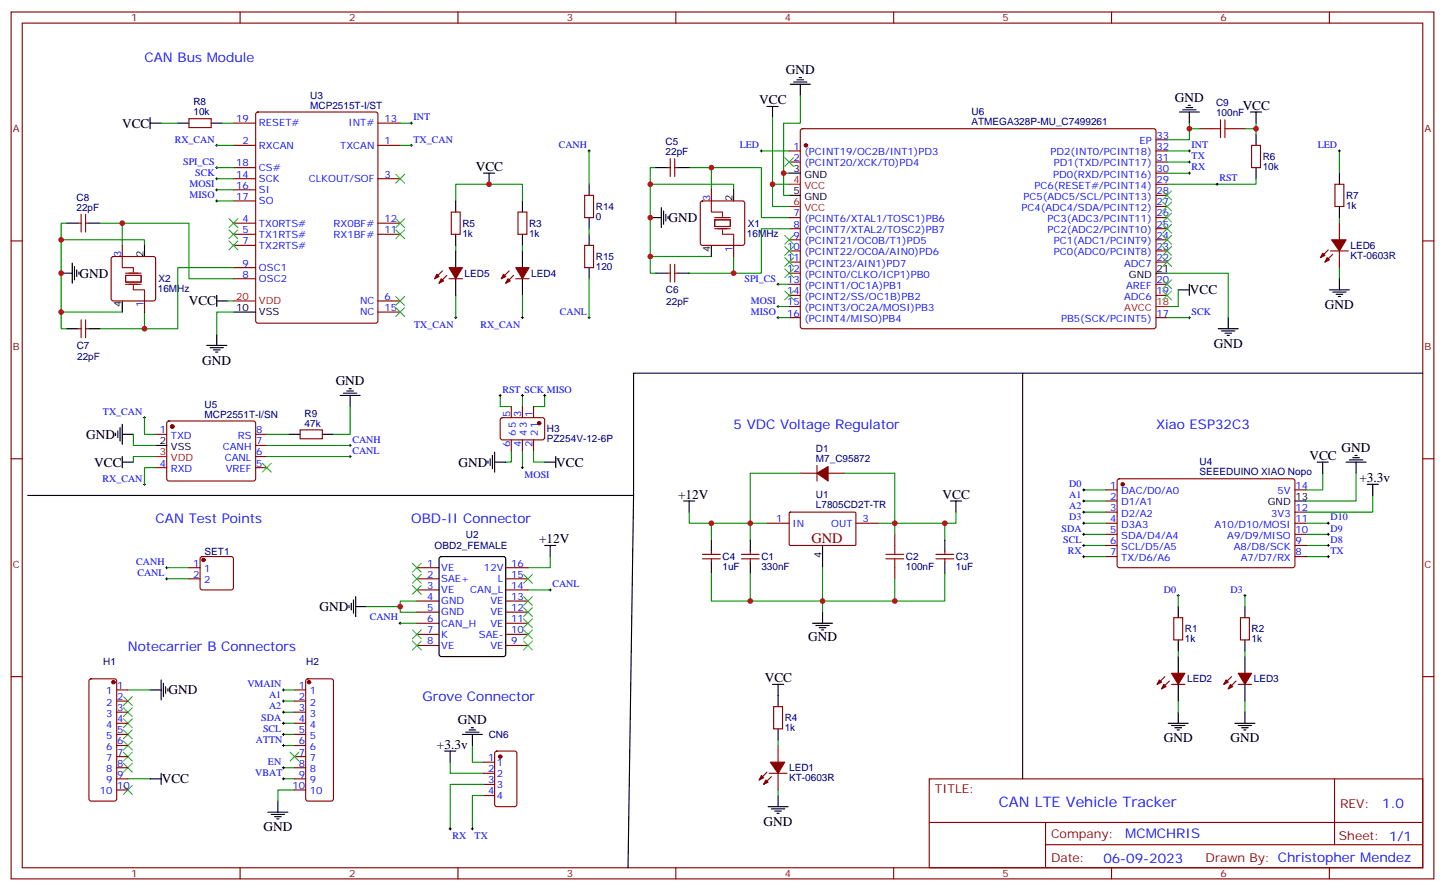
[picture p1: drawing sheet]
<svg xmlns="http://www.w3.org/2000/svg" width="459mm" height="283mm" viewBox="0 0 459 283" stroke-linecap="round" stroke-linejoin="round" font-family="sans-serif">
<g fill="none" stroke="#870000" stroke-width=".35">
<path d="M3.5 3.8h451.6v275.2h-451.6zM7.1 7.3h444.5v268.1h-444.5zM76.2 3.8v3.5M145.3 3.8v3.5M214.5 3.8v3.5M283.6 3.8v3.5M352.8 3.8v3.5M421.9 3.8v3.5M60 37.7h7v2.8h-7zM74.1 39.1h7M81.4 35.8l.4-.2h37.4l.7 .4v65.9l-.4 .6-37.7 .1-.6-.5-.1-65.8zM119.9 39.1h7.1"/>
<path d="M74.1 46.1h7M74.1 56.7h7M74.1 53.2h7M119.9 46.1h7.1M119.9 56.7h7.1M211.7 53.2h1M212.7 50.4v5.6M214.1 53.2h1.1M214.1 50.4v5.6M250.5 47.9h3.5M250.5 51.4h3.5M254.2 41.1l.5-.2h111.8l.4 .7-.1 62.3-.6 .5-111.8-.1-.4-.7v-62z"/>
<path d="M366.9 47.9h3.5M366.9 51.4h3.5M366.9 58.5h3.5M366.9 55h3.5M366.9 44.4h3.5M381 40.9h3.5M391.6 40.9h3.5M397.2 46.1h2.8v7.1h-2.8zM423.7 58.5h2.8v7h-2.8zM3.5 76.5h3.6M24.7 70.8h1.1M25.8 68v5.7"/>
<path d="M27.2 70.8h1M27.2 68v5.7M38.8 77.9v3.5M74.1 70.8h7M74.1 74.4h7M74.1 77.9h7M74.1 60.3h7M74.1 63.8h7M119.9 70.8h7.1M119.9 74.4h7.1M143.2 67.3h2.8v7.1h-2.8zM164.4 67.3h2.8v7.1h-2.8z"/>
<path d="M185.6 62h2.8v7.1h-2.8zM185.6 77.9h2.8v7h-2.8zM222.5 64l.5-.2h12.7l.5 .2 .2 .5v12.7l-.3 .5-.4 .2h-12.7l-.5-.2-.3-.5v-12.7zM225.8 60.3v3.5M232.8 77.9v3.5M250.5 69.1h3.5M250.5 72.6h3.5M250.5 76.1h3.5M250.5 79.7h3.5M366.9 69.1h3.5M366.9 72.6h3.5M366.9 76.1h3.5"/>
<path d="M366.9 79.7h3.5M366.9 65.5h3.5M366.9 62h3.5M421.6 79.3l-2.5 2.5M422.3 79.7h5.6M425.1 70.8v5.3M425.1 79.7v5.2M451.6 76.5h3.5M35.5 81.6l.5-.2h12.7l.5 .2 .2 .5v12.7l-.2 .5-.5 .2h-12.7l-.5-.2-.2-.5v-12.7zM45.9 95.5v3.6M74.1 88.5h7M74.1 84.9h7"/>
<path d="M119.9 95.5h7.1M119.9 99.1h7.1M140.4 86l-2.5 2.5M141.8 87.4l-2.5 2.5M142.5 88.5h4.3M161.6 86l-2.5 2.5M163 87.4l-2.5 2.5M163.7 88.5h4.2M211.7 86.7h1M212.7 83.9v5.6M214.1 86.7h1.1M214.1 83.9v5.6"/>
<path d="M250.5 83.2h3.5M250.5 86.7h3.5M250.5 90.2h3.5M250.5 93.8h3.5M250.5 97.3h3.5M366.9 83.2h3.5M366.9 90.2h3.5M366.9 93.8h3.5M423 80.7l-2.5 2.5M24.7 104.4h1.1M25.8 101.5v5.7M27.2 101.5v5.7"/>
<path d="M27.2 104.4h1M250.5 100.8h3.5M366.9 100.8h3.5M49.4 137.9h3.5M53.2 133.8l.4-.2 27.1 .1 .4 .6v18l-.7 .4-27.1-.1-.4-.6v-17.7zM81.1 137.9h3.6M95.2 136.5h7.1v2.8h-7.1zM159 132.8l.5-.2h12.9l.5 .7-.1 5.9-.6 .4h-13l-.5-.7v-5.6zM162.3 129v3.6M162.3 139.6v3.6M165.8 129v3.6M165.8 139.6v3.6"/>
<path d="M169.3 129v3.6M169.3 139.6v3.6M3.5 145.6h3.6M49.4 148.4h3.5M81.1 148.4h3.6M81.1 144.9h3.6M81.1 141.4h3.6M254 150.2h5.3M259.3 147.7v5M262.8 150.2h5.3M351 155.5h3.5M351 159h3.5"/>
<path d="M354.8 152.2l.4-.2h55.4l.4 .7-.1 27.1-.6 .4-55.3-.1-.5-.6v-26.8zM411 155.5h3.5M451.6 145.6h3.5M63.7 176.9l.5-.2h9.2l.5 .2 .2 .5v9.1l-.3 .5-.4 .3h-9.2l-.5-.3-.2-.5v-9.1zM223 177.4h5.6M223 176h5.6M225.8 174.9v1.1M225.8 177.4v1M235.3 177.4h5.6M235.3 176h5.6M238.1 174.9v1.1M238.1 177.4v1"/>
<path d="M243.4 166.1h7.1M250.5 162.7l.3-.1h20.7l.1 .3v10.1l-.3 .1h-20.7l-.1-.3zM271.6 166.1h7.1M284 169.6v3.5M297 177.4h5.7M297 176h5.7M299.9 174.9v1.1M299.9 177.4v1M351 162.6h3.5M351 166.1h3.5M351 169.6h3.5M351 173.1h3.5"/>
<path d="M351 176.7h3.5M411 162.6h3.5M411 166.1h3.5M411 169.6h3.5M411 173.1h3.5M411 176.7h3.5M60 180.2h3.5M60 183.7h3.5M132.3 180.2h7M132.3 183.7h7M132.3 187.3h7M132.3 190.8h7"/>
<path d="M132.3 194.3h7M132.3 197.8h7M160.5 180.2h7.1M160.5 183.7h7.1M160.5 187.3h7.1M160.5 190.8h7.1M160.5 194.3h7.1M160.5 197.8h7.1M284 180.2v3.5M372.5 196.1h2.9v7h-2.9zM393.7 196.1h2.8v7h-2.8zM3.5 214.8h3.6"/>
<path d="M28.5 215.7l.4-.2h7.4l.7 .4v37.7l-.2 .5-.5 .2h-7.4l-.5-.3-.2-.4v-37.4zM37 219h3.6M93.5 219h3.5M97.2 215.7l.5-.2h7.4l.7 .4v37.7l-.2 .5-.5 .2h-7.4l-.5-.3-.2-.4v-37.4zM132.3 201.4h7M132.3 204.9h7M160.5 201.4h7.1M160.5 204.9h7.1M369.7 214.8l-2.5 2.4M371.1 216.2l-2.4 2.5M371.8 217.2h4.3M390.9 214.8l-2.5 2.4"/>
<path d="M392.3 216.2l-2.5 2.5M393 217.2h4.2M451.6 214.8h3.5M37 222.5h3.6M37 226.1h3.6M37 229.6h3.6M37 233.1h3.6M37 236.6h3.6M93.5 222.5h3.5M93.5 226.1h3.5M93.5 229.6h3.5M93.5 233.1h3.5"/>
<path d="M93.5 236.6h3.5M157.2 238.6l.5-.2h5.6l.7 .4v16.5l-.4 .7h-5.9l-.7-.4v-16.5zM245.5 224.3h2.9v7.1h-2.9zM246.9 236.6v5.3M37 240.2h3.6M37 243.7h3.6M37 247.2h3.6M37 250.8h3.6M93.5 240.2h3.5M93.5 243.7h3.5M93.5 247.2h3.5M93.5 250.8h3.5"/>
<path d="M153.5 241.9h3.5M153.5 245.5h3.5M153.5 249h3.5M153.5 252.5h3.5M243.4 245.1l-2.5 2.5M244.1 245.5h5.7M244.8 246.5l-2.4 2.5M246.9 245.5v5.3M294.9 247.2h156.7v28.2h-156.7zM423.5 247.3l.1 20.8M76.2 275.4v3.6M145.3 275.4v3.6"/>
<path d="M214.5 275.4v3.6M283.6 275.4v3.6M295 261.1h156.4M331.8 268.1h119.6M331.8 261.1v14.1M352.8 275.4v3.6M421.9 275.4v3.6"/>
</g>
<g fill="none" stroke="#3c3" stroke-width=".35">
<path d="M125.6 55.3l2.8 2.8M128.4 55.3l-2.8 2.8M249.1 50l2.8 2.8M251.9 50l-2.8 2.8M72.7 69.4l2.8 2.8M72.7 73l2.8 2.8M72.7 76.5l2.8 2.8M75.5 69.4l-2.8 2.8M75.5 73l-2.8 2.8M75.5 76.5l-2.8 2.8M125.6 69.4l2.8 2.8M125.6 73l2.8 2.8"/>
<path d="M128.4 69.4l-2.8 2.8M128.4 73l-2.8 2.8M249.1 78.2l2.8 2.9M249.1 74.7l2.8 2.8M251.9 78.2l-2.8 2.9M251.9 74.7l-2.8 2.8M369 60.6l2.8 2.8M369 64.1l2.8 2.9M369 67.7l2.8 2.8M369 71.2l2.8 2.8M369 74.7l2.8 2.8M369 78.2l2.8 2.9"/>
<path d="M371.8 60.6l-2.8 2.8M371.8 64.1l-2.8 2.9M371.8 67.7l-2.8 2.8M371.8 71.2l-2.8 2.8M371.8 74.7l-2.8 2.8M371.8 78.2l-2.8 2.9M125.6 94.1l2.8 2.8M125.6 97.6l2.8 2.9M128.4 94.1l-2.8 2.8M128.4 97.6l-2.8 2.9M249.1 92.4l2.8 2.8M249.1 85.3l2.8 2.8"/>
<path d="M249.1 81.8l2.8 2.8M251.9 92.4l-2.8 2.8M251.9 85.3l-2.8 2.8M251.9 81.8l-2.8 2.8M369 81.8l2.8 2.8M369 88.8l2.8 2.9M369 92.4l2.8 2.8M371.8 81.8l-2.8 2.8M371.8 88.8l-2.8 2.9M371.8 92.4l-2.8 2.8M83.3 147l2.8 2.9M86.1 147l-2.8 2.9"/>
<path d="M130.9 178.8l2.8 2.8M133.7 178.8l-2.8 2.8M130.9 200l2.8 2.8M130.9 185.8l2.8 2.9M130.9 182.3l2.8 2.8M133.7 200l-2.8 2.8M133.7 185.8l-2.8 2.9M133.7 182.3l-2.8 2.8M166.2 182.3l2.8 2.8M166.2 189.4l2.8 2.8M166.2 192.9l2.8 2.8M166.2 196.4l2.8 2.8"/>
<path d="M166.2 200l2.8 2.8M169 182.3l-2.8 2.8M169 189.4l-2.8 2.8M169 192.9l-2.8 2.8M169 196.4l-2.8 2.8M169 200l-2.8 2.8M130.9 203.5l2.8 2.8M133.7 203.5l-2.8 2.8M166.2 203.5l2.8 2.8M169 203.5l-2.8 2.8M39.2 238.8l2.8 2.8M39.2 235.2l2.8 2.9"/>
<path d="M39.2 231.7l2.8 2.8M39.2 228.2l2.8 2.8M39.2 224.6l2.8 2.9M39.2 221.1l2.8 2.8M42 238.8l-2.8 2.8M42 235.2l-2.8 2.9M42 231.7l-2.8 2.8M42 228.2l-2.8 2.8M42 224.6l-2.8 2.9M42 221.1l-2.8 2.8M92.1 238.8l2.8 2.8M94.9 238.8l-2.8 2.8"/>
<path d="M39.2 249.3l2.8 2.9M39.2 242.3l2.8 2.8M42 249.3l-2.8 2.9M42 242.3l-2.8 2.8"/>
</g>
<g fill="none" stroke="#008700" stroke-width=".35">
<path d="M51.2 39.1h5.2M70.6 39.1h3.5M127 39.1h3.5M245.2 37.3v28.2h5.3M254 30.3v8.8h-5.3v15.9M377.5 39.1v5.3h-7.1M398.6 39.1v3.5M68.8 46.1h5.3M68.8 53.2h5.3M68.8 56.7h5.3M127 46.1h3.5M187 47.9v10.6"/>
<path d="M206.4 58.5h26.4v1.8M208.1 53.2h-1.7v33.5h1.7M218.7 53.2h7.1v7.1M225.8 53.2h15.9v15.9h8.8M241.7 47.9h8.8M245.2 58.5h5.3M250.5 55h-1.8v7h1.8M370.4 55h7.1M370.4 51.4h7.1M370.4 47.9h7.1M377.5 40.9h3.5M395.1 40.9h3.5"/>
<path d="M398.6 56.7v1.8h-28.2M425.1 47.9v7.1M19.4 76.1h26.5v1.8M21.2 70.8h-1.8v33.6h1.8M31.7 70.8h7.1v7.1M38.8 70.8h21.2v17.7h14.1M68.8 60.3h5.3M68.8 63.8h5.3M144.6 63.8v-5.3h21.2v5.3M144.6 77.9v1.8M165.8 77.9v1.8M187 72.6v1.8"/>
<path d="M250.5 72.6h-8.8v14.1h-8.9M425.1 69.1v1.7M19.4 99.1h19.4M45.9 99.1v5.3h-14.2M72.3 95.5h1.8M74.1 99.1h-5.3v7M74.1 84.9h-17.7v19.5h-10.5M144.6 93.8v7M165.8 93.8v7M187 88.5v12.3M206.4 81.4h19.4M232.8 81.4v5.3h-14.1"/>
<path d="M246.9 90.2h3.6M246.9 97.3h3.6M370.4 86.7h19.4v14.1M373.9 92v5.3h-3.5M425.1 84.9v3.6M246.9 100.8h3.6M370.4 100.8h7.1M42.3 137.9v3.5h7.1M45.9 132.6v5.3h3.5M84.7 137.9h7M111.1 129v8.9h-5.3M158.7 125.5v3.5h3.6"/>
<path d="M165.8 125.5v3.5M172.9 125.5v3.5h-3.6M49.4 148.4h-3.5v5.3M49.4 144.9h-7.1v1.8M84.7 141.4h26.4M84.7 144.9h26.4M162.3 143.2v3.5h-1.8M165.8 143.2v5.2M169.3 143.2v3.5h3.6M254 150.2h-15.9v15.9h-19.4v-3.5M268.1 150.2h15.9v15.9h19.4v-3.5M344 155.5h7"/>
<path d="M344 159h7M419.8 150.2v5.3h-5.3M430.4 150.2v8.8h-15.9M435.7 157.3v5.3h-21.2M174.6 176.7v3.5h-7M225.8 166.1v5.3M243.4 166.1h-5.3v5.3M278.7 166.1h5.3v3.5M299.9 166.1v5.3M344 176.7h7M344 166.1h7M344 173.1h7"/>
<path d="M344 169.6h7M344 162.6h7M414.5 176.7h7.1M414.5 166.1h7.1M414.5 173.1h7.1M414.5 169.6h7.1M52.9 183.7h7.1M52.9 180.2h7.1M127 192.5v1.8h5.3M127 197.8h5.3M132.3 190.8h-5.3v1.7h-10.6M167.6 187.3h7"/>
<path d="M225.8 182v8.8h12.3M261.1 180.2v10.6h-23v-8.8M284 183.7v7.1h-22.9v3.5M299.9 182v8.8h-15.9M373.9 189v3.5M395.1 189v3.5M40.6 219h7M90 219h3.5M373.9 206.7v1.7M395.1 206.7v1.7M90 229.6h3.5M90 233.1h3.5"/>
<path d="M90 236.6h3.5M90 226.1h3.5M90 222.5h3.5M149.9 236.6v5.3h3.6M246.9 234.9v1.7M373.9 222.5v3.6M395.1 222.5v3.6M40.6 247.2h7M90 247.2h3.5M90 243.7h3.5M93.5 250.8h-5.3v3.5M142.9 241.9v3.6h10.6"/>
<path d="M153.5 252.5h-3.6v10.6M153.5 249h-10.6v14.1M246.9 250.8v1.7"/>
</g>
<g fill="none" stroke="#000" stroke-width=".35">
<path d="M47.6 39.1h3.6M47.6 37.3v3.6M56.4 39.1h3.6M67 39.1h3.6M243.4 33.8h3.5M245.2 33.8v3.5M250.8 26.7h6.4M251.9 26h4.2M252.9 25.3h2.2M253.6 24.6h.8M254 26.7v3.6M374.3 35.6h6.3"/>
<path d="M375.4 34.9h4.2M376.4 34.1h2.1M377.1 33.4h.7M377.5 35.6v3.5M396.9 35.6h3.5M398.6 35.6v3.5M153.5 55h3.5M155.2 55v3.5M187 58.5v3.5M208.1 53.2h3.6M215.2 53.2h3.5M250.5 55h3.5"/>
<path d="M398.6 42.6v3.5M398.6 53.2v3.5M425.1 55v3.5M21.2 70.8h3.5M28.2 70.8h3.5M45.9 77.9v3.5M144.6 63.8v3.5M144.6 74.4v3.5M144.6 79.7v5.2M165.8 63.8v3.5M165.8 74.4v3.5M165.8 79.7v5.2"/>
<path d="M187 69.1v3.5M187 74.4v3.5M206.4 69.1h3.5M209.9 65.9v6.3M210.6 67v4.2M211.3 68v2.1M212 68.7v.7M225.8 77.9v3.5M232.8 60.3v3.5M250.5 62h3.5M425.1 65.5v3.6M19.4 86.7h3.5"/>
<path d="M22.9 83.5v6.4M23.6 84.6v4.2M24.3 85.7v2.1M25 86.4v.7M38.8 95.5v3.6M68.8 93.8v3.5M68.8 95.5h3.5M74.1 99.1h7M144.6 88.5v5.3M165.8 88.5v5.3M187 84.9v3.6M208.1 86.7h3.6"/>
<path d="M215.2 86.7h3.5M366.9 86.7h3.5M373.9 92h3.6M377.5 90.2v3.6M421.9 92h6.4M423 92.7h4.2M424 93.4h2.2M424.7 94.1h.7M425.1 88.5v3.5M21.2 104.4h3.5M28.2 104.4h3.5M65.6 109.6h6.4"/>
<path d="M66.7 110.3h4.2M67.7 111.1h2.1M68.4 111.8h.7M68.8 106.1v3.5M324.6 118.5v128.7M386.6 104.4h6.4M387.7 105.1h4.2M388.8 105.8h2.1M389.5 106.5h.7M389.8 100.8v3.6M451.6 118.5h-250.5v38.8M36.7 137.5v.7"/>
<path d="M37.4 136.8v2.1M38.1 135.7v4.3M38.8 134.7v6.3M38.8 137.9h3.5M91.7 137.9h3.5M102.3 137.9h3.5M107.9 125.5h6.4M109 124.8h4.2M110.1 124.1h2.1M110.8 123.4h.7M111.1 125.5v3.5M8.8 157.3h192.3"/>
<path d="M38.8 146.7h3.5M38.8 144.9v3.5M49.4 141.4h3.5M154.9 146.3v.7M155.6 145.6v2.1M156.3 144.6v4.2M157 146.7h3.5M157 143.5v6.4M172.9 146.7h3.5M176.4 144.9v3.5M201.1 157.3l-1.8 118.1M217 159h3.5"/>
<path d="M218.7 159v3.6M301.6 159h3.6M303.4 159v3.6M411 159h3.5M418 146.7h3.6M419.8 146.7v3.5M427.2 146.7h6.4M428.3 146h4.2M429.3 145.3h2.1M430 144.6h.7M430.4 146.7v3.5M433.9 153.7h3.5"/>
<path d="M435.7 153.7v3.6M139.6 176.9l.5-.2h19.7l.7 .4v30.6l-.4 .7h-20l-.7-.4-.1-30.6zM172.9 173.1h3.5M174.6 173.1v3.6M225.8 171.4v3.5M225.8 178.4v3.6M238.1 171.4v3.5M238.1 178.4v3.6M261.1 173.1v7.1M299.9 171.4v3.5M299.9 178.4v3.6M110.8 192.2v.7"/>
<path d="M111.5 191.5v2.1M112.2 190.4v4.3M112.9 192.5h3.5M112.9 189.4v6.3M257.9 197.8h6.3M258.9 198.5h4.3M260 199.2h2.1M260.7 200h.7M261.1 194.3v3.5M373.9 192.5v3.6M395.1 192.5v3.6M47.6 219h3.6"/>
<path d="M51.2 215.8v6.4M51.9 216.9v4.2M52.6 217.9v2.2M53.3 218.7v.7M245.2 217.2h3.5M246.9 217.2v7.1M373.9 203.1v3.6M373.9 208.4v5.3M373.9 217.2v5.3M395.1 203.1v3.6M395.1 208.4v5.3M395.1 217.2v5.3"/>
<path d="M141.1 238.4h3.5M142.9 238.4v3.5M146.8 233.1h6.3M147.8 232.4h4.2M148.9 231.7h2.1M149.6 231h.7M149.9 233.1v3.5M246.9 231.4v3.5M370.8 229.6h6.3M371.8 230.3h4.3M372.9 231h2.1M373.6 231.7h.7"/>
<path d="M373.9 226.1v3.5M391.9 229.6h6.4M393 230.3h4.2M394.1 231h2.1M394.8 231.7h.7M395.1 226.1v3.5M47.6 247.2h3.6M51.2 245.5v3.5M85 257.8h6.4M86.1 258.5h4.2M87.1 259.2h2.2M87.8 259.9h.7"/>
<path d="M88.2 254.3v3.5M243.8 256h6.3M244.8 256.8h4.3M245.9 257.5h2.1M246.6 258.2h.7M246.9 252.5v3.5"/>
</g>
<g fill="none" stroke="#000" stroke-width=".32">
<path d="M130.2 39.1h.7M130.5 38.7v.7M68.4 46.1h.7M68.4 53.2h.7M68.4 56.7h.7M68.8 45.8v.7M68.8 52.8v.8M68.8 56.4v.7M68.8 59.9v.7M130.2 46.1h.7M130.5 45.8v.7M186.6 47.9h.7"/>
<path d="M187 47.6v.7M241.3 47.9h.7M241.7 47.6v.7M377.1 55h.7M377.1 51.4h.7M377.1 47.9h.7M377.5 47.6v.7M377.5 51.1v.7M377.5 54.6v.7M385.9 58.5h.7M386.3 58.1v.7M424.7 47.9h.7"/>
<path d="M425.1 47.6v.7M68.4 60.3h.7M68.4 63.8h.7M68.8 63.4v.7M246.6 90.2h.7M246.6 97.3h.7M246.9 89.9v.7M246.9 96.9v.7M144.3 100.8h.7M144.6 100.5v.7M165.5 100.8h.7M165.8 100.5v.7"/>
<path d="M186.6 100.8h.7M187 100.5v.7M246.6 100.8h.7M246.9 100.5v.7M377.1 100.8h.7M377.5 100.5v.7M45.5 132.6h.7M45.9 132.2v.7M158.4 125.5h.7M158.7 125.2v.7M165.5 125.5h.7M165.8 125.2v.7"/>
<path d="M172.5 125.5h.7M172.9 125.2v.7M45.5 153.7h.7M45.9 153.4v.7M110.8 144.9h.7M110.8 141.4h.7M111.1 141v.7M111.1 144.6v.7M165.5 148.4h.7M165.8 148.1v.7M343.6 155.5h.7M343.6 159h.7"/>
<path d="M344 155.2v.7M344 158.7v.7M52.9 179.8v.8M343.6 176.7h.7M343.6 166.1h.7M343.6 173.1h.7M343.6 169.6h.7M343.6 162.6h.7M344 162.2v.7M344 165.7v.7M344 169.3v.7M344 172.8v.7"/>
<path d="M344 176.3v.7M421.2 176.7h.7M421.2 166.1h.7M421.2 173.1h.7M421.2 169.6h.7M421.6 165.7v.7M421.6 169.3v.7M421.6 172.8v.7M421.6 176.3v.7M52.6 180.2h.7M52.6 183.7h.7M52.9 183.4v.7"/>
<path d="M126.6 197.8h.8M127 197.5v.7M174.3 187.3h.7M174.6 186.9v.7M373.6 189h.7M373.9 188.7v.7M394.8 189h.7M395.1 188.7v.7M89.6 219h.7M90 218.7v.7M89.6 229.6h.7M89.6 233.1h.7"/>
<path d="M89.6 236.6h.7M89.6 226.1h.7M89.6 222.5h.7M90 222.2v.7M90 225.7v.7M90 229.2v.7M90 232.8v.7M90 236.3v.7M89.6 243.7h.7M89.6 247.2h.7M90 243.3v.8M90 246.9v.7"/>
<path d="M142.5 263.1h.7M142.9 262.7v.8M149.6 263.1h.7M149.9 262.7v.8"/>
</g>
<g fill="#870000" stroke="#870000" stroke-width=".35">
<path d="M259.3 150.2l3.5-2.1v4.6z"/>
<path d="M243.1 247.6l.7 .7-1.4 .7z"/>
<path d="M241.7 246.2l.7 .7-1.5 .7z"/>
<path d="M244.5 241.9h4.6l-2.2 3.6z"/>
<path d="M371.8 213.7h4.3l-2.2 3.5z"/>
<path d="M369.4 217.2l.7 .7-1.4 .8z"/>
<path d="M367.9 215.8l.8 .7-1.5 .7z"/>
<path d="M393 213.7h4.2l-2.1 3.5z"/>
<path d="M390.5 217.2l.7 .7-1.4 .8z"/>
<path d="M389.1 215.8l.7 .7-1.4 .7z"/>
<path d="M163.7 84.9h4.2l-2.1 3.6z"/>
<path d="M161.2 88.5l.7 .7-1.4 .7z"/>
<path d="M159.8 87.1l.7 .7-1.4 .7z"/>
<path d="M142.5 84.9h4.3l-2.2 3.6z"/>
<path d="M140.1 88.5l.7 .7-1.5 .7z"/>
<path d="M138.6 87.1l.7 .7-1.4 .7z"/>
<path d="M421.2 81.8l.7 .7-1.4 .7z"/>
<path d="M419.8 80.4l.7 .7-1.4 .7z"/>
<path d="M422.6 76.1h4.6l-2.1 3.6z"/>
<circle cx="98.1" cy="216.5" r=".53"/>
<circle cx="36" cy="216.5" r=".53"/>
<circle cx="356.3" cy="153.7" r=".53"/>
<circle cx="158.7" cy="240.2" r=".53"/>
<circle cx="64.6" cy="177.7" r=".53"/>
<circle cx="54.7" cy="135.4" r=".53"/>
<circle cx="255.8" cy="46.1" r=".53"/>
<circle cx="171.1" cy="134.3" r=".53"/>
</g>
<path d="M387.3 38v5.7M388.8 38v5.7M384.5 40.9h2.8M388.8 40.9h2.8M281.2 177.4h5.6M281.2 176h5.6M284 173.1v2.9M284 177.4v2.8" fill="none" stroke="#a10000" stroke-width=".35"/>
<path d="M250.5 58.5h3.5M250.5 65.5h3.5M74.1 95.5h7M366.9 97.3h3.5M49.4 144.9h3.5" fill="none" stroke="#f00" stroke-width=".35"/>
<path d="M225.8 63.8v3.5h3.5v1.4M226.8 69.8h5v2.1h-5zM226.8 72.6h5M226.8 69.1h5M229.3 73v1.4h3.5v3.5M38.8 81.4v3.5h3.5v1.5M39.9 87.4h4.9v2.1h-4.9zM39.9 90.2h4.9M39.9 86.7h4.9M42.3 90.6v1.4h3.6v3.5" fill="none" stroke="#870012" stroke-width=".35"/>
<g fill="#c00">
<circle cx="261.1" cy="190.8" r=".88"/>
<circle cx="299.9" cy="166.1" r=".88"/>
<circle cx="225.8" cy="166.1" r=".88"/>
<circle cx="238.1" cy="190.8" r=".88"/>
<circle cx="284" cy="190.8" r=".88"/>
<circle cx="284" cy="166.1" r=".88"/>
<circle cx="238.1" cy="166.1" r=".88"/>
<circle cx="127" cy="192.5" r=".88"/>
<circle cx="206.4" cy="69.1" r=".88"/>
<circle cx="206.4" cy="58.5" r=".88"/>
<circle cx="206.4" cy="81.4" r=".88"/>
<circle cx="232.8" cy="86.7" r=".88"/>
<circle cx="225.8" cy="53.2" r=".88"/>
<circle cx="245.2" cy="58.5" r=".88"/>
<circle cx="248.7" cy="55" r=".88"/>
<circle cx="19.4" cy="99.1" r=".88"/>
<circle cx="19.4" cy="76.1" r=".88"/>
<circle cx="19.4" cy="86.7" r=".88"/>
<circle cx="377.5" cy="40.9" r=".88"/>
<circle cx="398.6" cy="40.9" r=".88"/>
<circle cx="38.8" cy="70.8" r=".88"/>
<circle cx="45.9" cy="104.4" r=".88"/>
<circle cx="155.2" cy="58.5" r=".88"/>
</g>
<text font-size="4.6" fill="#800" x="257.5" y="172.4">GND</text>
<text font-size="4.6" fill="#00f" x="317" y="256.3">CAN LTE Vehicle Tracker</text>
<g font-size="4.2" fill="#00f">
<text x="45.9" y="19.7">CAN Bus Module</text>
<text x="232.8" y="136.1">5 VDC Voltage Regulator</text>
<text x="366.9" y="136.1">Xiao ESP32C3</text>
<text x="49.4" y="166.1">CAN Test Points</text>
<text x="130.5" y="166.1">OBD-II Connector</text>
<text x="40.6" y="206.7">Notecarrier B Connectors</text>
<text x="134.1" y="222.5">Grove Connector</text>
<text x="438.7" y="256.5">1.0</text>
<text x="357.1" y="266.1">MCMCHRIS</text>
<text x="350.2" y="273.9">06-09-2023</text>
</g>
<g font-size="4.2">
<text x="249.4" y="23.5">GND</text>
<text x="240.9" y="33.1">VCC</text>
<text x="372.9" y="32.4">GND</text>
<text x="394.4" y="34.9">VCC</text>
<text x="38.7" y="40.5">VCC</text>
<text x="151" y="54.3">VCC</text>
<text x="212.2" y="70.5">GND</text>
<text x="25.2" y="88.1">GND</text>
<text x="377.6" y="93.4">VCC</text>
<text x="59.9" y="97">VCC</text>
<text x="420.5" y="98.1">GND</text>
<text x="385.2" y="110.5">GND</text>
<text x="64.2" y="115.7">GND</text>
<text x="106.5" y="122.3">GND</text>
<text x="27.3" y="139.3">GND</text>
<text x="425.8" y="143.5">GND</text>
<text x="29.9" y="148.1">VCC</text>
<text x="145.5" y="148.1">GND</text>
<text x="176.6" y="148.1">VCC</text>
<text x="415.6" y="146">VCC</text>
<text x="431.4" y="153">+3.3v</text>
<text x="215.2" y="158.3">+12V</text>
<text x="299.2" y="158.3">VCC</text>
<text x="171.1" y="172.4">+12V</text>
<text x="101.4" y="194">GND</text>
<text x="256.5" y="203.5">GND</text>
<text x="53.4" y="220.4">GND</text>
<text x="242.7" y="216.5">VCC</text>
<text x="145.3" y="229.9">GND</text>
<text x="138.6" y="237.7">+3.3v</text>
<text x="369.4" y="235.7">GND</text>
<text x="390.5" y="235.7">GND</text>
<text x="51.3" y="248.7">VCC</text>
<text x="83.6" y="263.9">GND</text>
<text x="242.4" y="262.1">GND</text>
</g>
<g font-size="3.9" fill="#800">
<text x="296.7" y="251.8">TITLE:</text>
<text x="425.3" y="256.5">REV:</text>
<text x="333.6" y="266">Company:</text>
<text x="425" y="266.6">Sheet: 1/1</text>
<text x="333.6" y="273.7">Date:</text>
<text x="382.6" y="273.8">Drawn By: Christopher Mendez</text>
</g>
<g font-size="3.2" fill="#800">
<text x="41.6" y="6.8">1</text>
<text x="110.8" y="6.8">2</text>
<text x="179.9" y="6.8">3</text>
<text x="249.1" y="6.8">4</text>
<text x="318.2" y="6.8">5</text>
<text x="387.3" y="6.8">6</text>
<text x="4.1" y="41.9">A</text>
<text x="452.1" y="41.9">A</text>
<text x="4.1" y="111.1">B</text>
<text x="452.1" y="111.1">B</text>
<text x="4.1" y="180.2">C</text>
<text x="452.1" y="180.2">C</text>
<text x="41.6" y="278.4">1</text>
<text x="110.8" y="278.4">2</text>
<text x="179.9" y="278.4">3</text>
<text x="249.1" y="278.4">4</text>
<text x="318.2" y="278.4">5</text>
<text x="387.3" y="278.4">6</text>
</g>
<g font-size="3.2" fill="#000080">
<text x="61.4" y="33.4">R8</text>
<text x="98.4" y="34.5">MCP2515T-I/ST</text>
<text x="98.4" y="31.3">U3</text>
<text x="385.9" y="33.7">C9</text>
<text x="61.4" y="36.6">10k</text>
<text x="308.3" y="39.7">ATMEGA328P-MU_C7499261</text>
<text x="308.3" y="36.5">U6</text>
<text x="385.9" y="37">100nF</text>
<text x="211.2" y="46.1">C5</text>
<text x="211.2" y="49.3">22pF</text>
<text x="400.8" y="50.8">R6</text>
<text x="400.8" y="54">10k</text>
<text x="24.3" y="63.7">C8</text>
<text x="427.2" y="63.1">R7</text>
<text x="24.3" y="67">22pF</text>
<text x="146.8" y="71.9">R5</text>
<text x="167.9" y="71.9">R3</text>
<text x="189.1" y="69.8">0</text>
<text x="189.1" y="66.6">R14</text>
<text x="237.3" y="72">X1</text>
<text x="427.2" y="66.3">1k</text>
<text x="146.8" y="75.2">1k</text>
<text x="167.9" y="75.2">1k</text>
<text x="237.1" y="75.2">16MHz</text>
<text x="189.1" y="82.5">R15</text>
<text x="428.6" y="82.2">KT-0603R</text>
<text x="428.6" y="79">LED6</text>
<text x="50.3" y="89.6">X2</text>
<text x="147.5" y="87.8">LED5</text>
<text x="168.6" y="87.8">LED4</text>
<text x="189.1" y="85.7">120</text>
<text x="50.1" y="92.8">16MHz</text>
<text x="211.3" y="93.1">C6</text>
<text x="211.4" y="96.7">22pF</text>
<text x="24.4" y="110.8">C7</text>
<text x="24.5" y="114.3">22pF</text>
<text x="64.9" y="129.5">U5</text>
<text x="64.9" y="132.6">MCP2551T-I/SN</text>
<text x="96.7" y="135.4">47k</text>
<text x="96.7" y="132.3">R9</text>
<text x="173.6" y="137.2">H3</text>
<text x="173.6" y="140.4">PZ254V-12-6P</text>
<text x="259" y="143.5">D1</text>
<text x="259" y="146.7">M7_C95872</text>
<text x="380.7" y="147.6">U4</text>
<text x="380.7" y="150.8">SEEEDUINO XIAO Nopo</text>
<text x="258.9" y="161.3">L7805CD2T-TR</text>
<text x="259" y="158.2">U1</text>
<text x="147.8" y="170.7">U2</text>
<text x="64.9" y="176">SET1</text>
<text x="138" y="174.3">OBD2_FEMALE</text>
<text x="229.3" y="177.8">C4</text>
<text x="241.7" y="177.8">C1</text>
<text x="287.5" y="177.8">C2</text>
<text x="303.4" y="177.8">C3</text>
<text x="229.3" y="181">1uF</text>
<text x="241.7" y="181">330nF</text>
<text x="287.5" y="181">100nF</text>
<text x="303.4" y="181">1uF</text>
<text x="376.1" y="203.9">1k</text>
<text x="376.1" y="200.7">R1</text>
<text x="397.2" y="203.9">1k</text>
<text x="397.2" y="200.7">R2</text>
<text x="32.8" y="211.2">H1</text>
<text x="97.2" y="211.2">H2</text>
<text x="376.8" y="216.5">LED2</text>
<text x="397.9" y="216.5">LED3</text>
<text x="249.1" y="232.1">1k</text>
<text x="249.1" y="228.9">R4</text>
<text x="155.1" y="234.2">CN6</text>
<text x="250.5" y="244.8">LED1</text>
<text x="250.5" y="248.1">KT-0603R</text>
</g>
<g font-size="3.2" fill="#00f">
<text x="75" y="38.7">19</text>
<text x="82.2" y="40.1">RESET#</text>
<text x="110.6" y="40.1">INT#</text>
<text x="122.1" y="38.7">13</text>
<text x="131.2" y="38.2">INT</text>
<text x="55.4" y="45.3">RX_CAN</text>
<text x="77" y="45.8">2</text>
<text x="82.2" y="47.2">RXCAN</text>
<text x="108" y="47.2">TXCAN</text>
<text x="122.1" y="45.8">1</text>
<text x="131.2" y="45.3">TX_CAN</text>
<text x="177.3" y="47">CANH</text>
<text x="234.8" y="47">LED</text>
<text x="251.8" y="47.6">1</text>
<text x="361.7" y="45.8">EP</text>
<text x="367.1" y="47.6">32</text>
<text x="367.1" y="44">33</text>
<text x="378.2" y="47">INT</text>
<text x="418.2" y="47">LED</text>
<text x="58.1" y="52.3">SPI_CS</text>
<text x="75" y="52.8">18</text>
<text x="251.8" y="51.1">2</text>
<text x="255.3" y="49.3">(PCINT19/OC2B/INT1)PD3</text>
<text x="255.3" y="52.8">(PCINT20/XCK/T0)PD4</text>
<text x="333.4" y="49.3">PD2(INT0/PCINT18)</text>
<text x="334.5" y="52.8">PD1(TXD/PCINT17)</text>
<text x="367.1" y="51.1">31</text>
<text x="378.2" y="50.6">TX</text>
<text x="60.2" y="59.4">MOSI</text>
<text x="62" y="55.8">SCK</text>
<text x="75" y="56.4">14</text>
<text x="75" y="59.9">16</text>
<text x="82.2" y="57.8">SCK</text>
<text x="82.2" y="54.3">CS#</text>
<text x="98" y="57.8">CLKOUT/SOF</text>
<text x="122.1" y="56.4">3</text>
<text x="328.3" y="59.9">PC6(RESET#/PCINT14)</text>
<text x="334.2" y="56.4">PD0(RXD/PCINT16)</text>
<text x="367.1" y="58.1">29</text>
<text x="367.1" y="54.6">30</text>
<text x="378.2" y="54.1">RX</text>
<text x="387" y="57.6">RST</text>
<text x="60.2" y="62.9">MISO</text>
<text x="75" y="63.4">17</text>
<text x="82.2" y="61.3">SI</text>
<text x="82.2" y="64.8">SO</text>
<text x="225.4" y="63.8" transform="rotate(-90 225.4 63.8)">3</text>
<text x="324.8" y="63.4">PC5(ADC5/SCL/PCINT13)</text>
<text x="367.1" y="65.2">27</text>
<text x="367.1" y="61.7">28</text>
<text x="77" y="70.5">4</text>
<text x="82.2" y="71.9">TX0RTS#</text>
<text x="105.9" y="71.9">RX0BF#</text>
<text x="122.1" y="70.5">12</text>
<text x="251.8" y="68.7">7</text>
<text x="255.3" y="70.5">(PCINT6/XTAL1/TOSC1)PB6</text>
<text x="324.2" y="67">PC4(ADC4/SDA/PCINT12)</text>
<text x="332.4" y="70.5">PC3(ADC3/PCINT11)</text>
<text x="367.1" y="68.7">26</text>
<text x="77" y="74">5</text>
<text x="77" y="77.5">7</text>
<text x="82.2" y="75.4">TX1RTS#</text>
<text x="105.9" y="75.4">RX1BF#</text>
<text x="122.1" y="74">11</text>
<text x="251.8" y="72.2">8</text>
<text x="251.8" y="75.8">9</text>
<text x="255.3" y="74">(PCINT7/XTAL2/TOSC2)PB7</text>
<text x="255.3" y="77.5">(PCINT21/OC0B/T1)PD5</text>
<text x="332.4" y="74">PC2(ADC2/PCINT10)</text>
<text x="334.5" y="77.5">PC1(ADC1/PCINT9)</text>
<text x="367.1" y="75.8">24</text>
<text x="367.1" y="72.2">25</text>
<text x="38.5" y="81.4" transform="rotate(-90 38.5 81.4)">3</text>
<text x="82.2" y="79">TX2RTS#</text>
<text x="232.5" y="79.9" transform="rotate(-90 232.5 79.9)">1</text>
<text x="249.8" y="79.3">10</text>
<text x="249.8" y="82.8">11</text>
<text x="255.3" y="81.1">(PCINT22/OC0A/AIN0)PD6</text>
<text x="334.5" y="81.1">PC0(ADC0/PCINT8)</text>
<text x="367.1" y="82.8">22</text>
<text x="367.1" y="79.3">23</text>
<text x="77" y="88.1">8</text>
<text x="77" y="84.6">9</text>
<text x="82.2" y="89.5">OSC2</text>
<text x="82.2" y="86">OSC1</text>
<text x="236.3" y="89.4">SPI_CS</text>
<text x="249.8" y="86.4">12</text>
<text x="249.8" y="89.9">13</text>
<text x="255.3" y="84.6">(PCINT23/AIN1)PD7</text>
<text x="255.3" y="88.1">(PCINT0/CLKO/ICP1)PB0</text>
<text x="356.7" y="84.6">ADC7</text>
<text x="367.1" y="89.9">20</text>
<text x="122.1" y="95.2">6</text>
<text x="249.8" y="93.4">14</text>
<text x="255.3" y="91.7">(PCINT1/OC1A)PB1</text>
<text x="255.3" y="95.2">(PCINT2/SS/OC1B)PB2</text>
<text x="356.7" y="95.2">ADC6</text>
<text x="357.4" y="91.7">AREF</text>
<text x="367.1" y="93.4">19</text>
<text x="45.5" y="97.5" transform="rotate(-90 45.5 97.5)">1</text>
<text x="114.3" y="96.6">NC</text>
<text x="114.3" y="100.1">NC</text>
<text x="122.1" y="98.7">15</text>
<text x="177.7" y="99.9">CANL</text>
<text x="238.3" y="96.4">MOSI</text>
<text x="238.3" y="99.9">MISO</text>
<text x="249.8" y="96.9">15</text>
<text x="249.8" y="100.5">16</text>
<text x="255.3" y="98.7">(PCINT3/OC2A/MOSI)PB3</text>
<text x="367.1" y="100.5">17</text>
<text x="378.2" y="99.9">SCK</text>
<text x="131.5" y="104.2">TX_CAN</text>
<text x="152.5" y="104.2">RX_CAN</text>
<text x="255.3" y="102.2">(PCINT4/MISO)PB4</text>
<text x="336.8" y="102.2">PB5(SCK/PCINT5)</text>
<text x="159.5" y="124.6">RST SCK MISO</text>
<text x="32.7" y="131.7">TX_CAN</text>
<text x="50.7" y="137.5">1</text>
<text x="81.3" y="137.5">8</text>
<text x="161.9" y="132.4" transform="rotate(-90 161.9 132.4)">5</text>
<text x="165.5" y="132.4" transform="rotate(-90 165.5 132.4)">3</text>
<text x="169" y="132.4" transform="rotate(-90 169 132.4)">1</text>
<text x="54.2" y="139.3">TXD</text>
<text x="70.7" y="142.8">CANH</text>
<text x="75.5" y="139.3">RS</text>
<text x="81.3" y="141">7</text>
<text x="111.8" y="140.5">CANH</text>
<text x="161.9" y="141.8" transform="rotate(-90 161.9 141.8)">6</text>
<text x="163.7" y="138.3" transform="rotate(-90 163.7 138.3)">65</text>
<text x="165.5" y="141.8" transform="rotate(-90 165.5 141.8)">4</text>
<text x="167.2" y="138.3" transform="rotate(-90 167.2 138.3)">43</text>
<text x="169" y="141.8" transform="rotate(-90 169 141.8)">2</text>
<text x="170.7" y="138.3" transform="rotate(-90 170.7 138.3)">21</text>
<text x="50.7" y="148.1">4</text>
<text x="54.2" y="149.9">RXD</text>
<text x="71.3" y="146.3">CANL</text>
<text x="71.6" y="149.9">VREF</text>
<text x="81.3" y="148.1">5</text>
<text x="81.3" y="144.6">6</text>
<text x="111.8" y="144">CANL</text>
<text x="32.5" y="152.9">RX_CAN</text>
<text x="166.5" y="151.8">MOSI</text>
<text x="339.4" y="154.6">D0</text>
<text x="352.3" y="155.2">1</text>
<text x="411.2" y="155.2">14</text>
<text x="339.4" y="161.7">A2</text>
<text x="339.4" y="158.2">A1</text>
<text x="352.3" y="158.7">2</text>
<text x="355.8" y="156.9">DAC/D0/A0</text>
<text x="355.8" y="160.4">D1/A1</text>
<text x="405.5" y="156.9">5V</text>
<text x="246.3" y="165.7">1</text>
<text x="251.5" y="167.1">IN</text>
<text x="263.8" y="167.1">OUT</text>
<text x="273.8" y="165.7">3</text>
<text x="339.4" y="165.2">D3</text>
<text x="352.3" y="162.2">3</text>
<text x="352.3" y="165.7">4</text>
<text x="355.8" y="164">D2/A2</text>
<text x="355.8" y="167.5">D3A3</text>
<text x="385.4" y="167.5">A10/D10/MOSI</text>
<text x="403.5" y="164">3V3</text>
<text x="411.2" y="165.7">11</text>
<text x="411.2" y="162.2">12</text>
<text x="422.3" y="165.2">D10</text>
<text x="336.9" y="168.7">SDA</text>
<text x="337.5" y="172.3">SCL</text>
<text x="352.3" y="169.3">5</text>
<text x="352.3" y="172.8">6</text>
<text x="355.8" y="171">SDA/D4/A4</text>
<text x="389.5" y="171">A9/D9/MISO</text>
<text x="411.2" y="172.8">9</text>
<text x="411.2" y="169.3">10</text>
<text x="422.3" y="172.3">D8</text>
<text x="422.3" y="168.7">D9</text>
<text x="43.3" y="179.3">CANH</text>
<text x="61.3" y="179.8">1</text>
<text x="135.6" y="179.8">1</text>
<text x="162.3" y="179.8">16</text>
<text x="338.9" y="175.8">RX</text>
<text x="352.3" y="176.3">7</text>
<text x="355.8" y="174.6">SCL/D5/A5</text>
<text x="355.8" y="178.1">TX/D6/A6</text>
<text x="391.6" y="174.6">A8/D8/SCK</text>
<text x="393.8" y="178.1">A7/D7/RX</text>
<text x="411.2" y="176.3">8</text>
<text x="422.3" y="175.8">TX</text>
<text x="43.6" y="182.8">CANL</text>
<text x="61.3" y="183.4">2</text>
<text x="64.8" y="181.6">1</text>
<text x="64.8" y="185.1">2</text>
<text x="135.6" y="183.4">2</text>
<text x="140.1" y="181.3">VE</text>
<text x="140.1" y="184.8">SAE+</text>
<text x="153.6" y="181.3">12V</text>
<text x="158" y="184.8">L</text>
<text x="162.3" y="183.4">15</text>
<text x="135.6" y="186.9">3</text>
<text x="135.6" y="190.4">4</text>
<text x="140.1" y="188.3">VE</text>
<text x="140.1" y="191.8">GND</text>
<text x="149.3" y="188.3">CAN_L</text>
<text x="155.6" y="191.8">VE</text>
<text x="162.3" y="190.4">13</text>
<text x="162.3" y="186.9">14</text>
<text x="175.3" y="186.4">CANL</text>
<text x="369.4" y="188.1">D0</text>
<text x="390.5" y="188.1">D3</text>
<text x="117.3" y="197">CANH</text>
<text x="135.6" y="194">5</text>
<text x="135.6" y="197.5">6</text>
<text x="140.1" y="195.4">GND</text>
<text x="155.6" y="195.4">VE</text>
<text x="162.3" y="197.5">11</text>
<text x="162.3" y="194">12</text>
<text x="135.6" y="201">7</text>
<text x="140.1" y="198.9">CAN_H</text>
<text x="140.1" y="202.4">K</text>
<text x="152" y="202.4">SAE-</text>
<text x="155.6" y="198.9">VE</text>
<text x="162.3" y="201">10</text>
<text x="135.6" y="204.5">8</text>
<text x="140.1" y="206">VE</text>
<text x="155.6" y="206">VE</text>
<text x="162.3" y="204.5">9</text>
<text x="33.7" y="220.4">1</text>
<text x="37.2" y="218.7">1</text>
<text x="78.5" y="218.1">VMAIN</text>
<text x="85.4" y="221.7">A1</text>
<text x="94.8" y="218.7">1</text>
<text x="98.3" y="220.4">1</text>
<text x="33.7" y="223.9">2</text>
<text x="33.7" y="227.5">3</text>
<text x="37.2" y="222.2">2</text>
<text x="37.2" y="225.7">3</text>
<text x="85.4" y="225.2">A2</text>
<text x="94.8" y="222.2">2</text>
<text x="94.8" y="225.7">3</text>
<text x="98.3" y="223.9">2</text>
<text x="98.3" y="227.5">3</text>
<text x="33.7" y="231">4</text>
<text x="37.2" y="229.2">4</text>
<text x="37.2" y="232.8">5</text>
<text x="82.9" y="228.7">SDA</text>
<text x="83.5" y="232.2">SCL</text>
<text x="94.8" y="229.2">4</text>
<text x="94.8" y="232.8">5</text>
<text x="98.3" y="231">4</text>
<text x="33.7" y="234.5">5</text>
<text x="33.7" y="238.1">6</text>
<text x="37.2" y="236.3">6</text>
<text x="37.2" y="239.8">7</text>
<text x="81.2" y="235.8">ATTN</text>
<text x="94.8" y="236.3">6</text>
<text x="94.8" y="239.8">7</text>
<text x="98.3" y="234.5">5</text>
<text x="98.3" y="238.1">6</text>
<text x="33.7" y="241.6">7</text>
<text x="33.7" y="245.1">8</text>
<text x="37.2" y="243.3">8</text>
<text x="85" y="242.8">EN</text>
<text x="94.8" y="243.3">8</text>
<text x="98.3" y="241.6">7</text>
<text x="98.3" y="245.1">8</text>
<text x="155" y="241.6">1</text>
<text x="155" y="245.1">2</text>
<text x="157.7" y="243">1</text>
<text x="33.7" y="248.6">9</text>
<text x="37.2" y="246.9">9</text>
<text x="37.2" y="250.4">10</text>
<text x="81" y="246.3">VBAT</text>
<text x="92.8" y="250.4">10</text>
<text x="94.8" y="246.9">9</text>
<text x="98.3" y="248.6">9</text>
<text x="155" y="248.6">3</text>
<text x="157.7" y="246.5">2</text>
<text x="157.7" y="250">3</text>
<text x="31.7" y="252.2">10</text>
<text x="98.3" y="252.2">10</text>
<text x="155" y="252.2">4</text>
<text x="157.7" y="253.6">4</text>
<text x="143.6" y="266.5">RX</text>
<text x="150.6" y="266.5">TX</text>
</g>
<g font-size="3.2">
<text x="251.8" y="54.6">3</text>
<text x="255.3" y="56.4">GND</text>
<text x="232.5" y="63.8" transform="rotate(-90 232.5 63.8)">2</text>
<text x="251.8" y="61.7">5</text>
<text x="255.3" y="63.4">GND</text>
<text x="45.5" y="81.4" transform="rotate(-90 45.5 81.4)">2</text>
<text x="225.4" y="79.9" transform="rotate(-90 225.4 79.9)">4</text>
<text x="358.3" y="88.1">GND</text>
<text x="367.1" y="86.4">21</text>
<text x="38.5" y="97.5" transform="rotate(-90 38.5 97.5)">4</text>
<text x="75" y="98.7">10</text>
<text x="82.2" y="100.1">VSS</text>
<text x="50.7" y="141">2</text>
<text x="54.2" y="142.8">VSS</text>
<text x="402.4" y="160.4">GND</text>
<text x="411.2" y="158.7">13</text>
<text x="260.7" y="177.3" transform="rotate(-90 260.7 177.3)">4</text>
</g>
<g font-size="3.2" fill="#f00">
<text x="251.8" y="58.1">4</text>
<text x="255.3" y="59.9">VCC</text>
<text x="251.8" y="65.2">6</text>
<text x="255.3" y="67">VCC</text>
<text x="75" y="95.2">20</text>
<text x="82.2" y="96.6">VDD</text>
<text x="356.8" y="98.7">AVCC</text>
<text x="367.1" y="96.9">18</text>
<text x="50.7" y="144.6">3</text>
<text x="54.2" y="146.3">VDD</text>
</g>
</svg>
